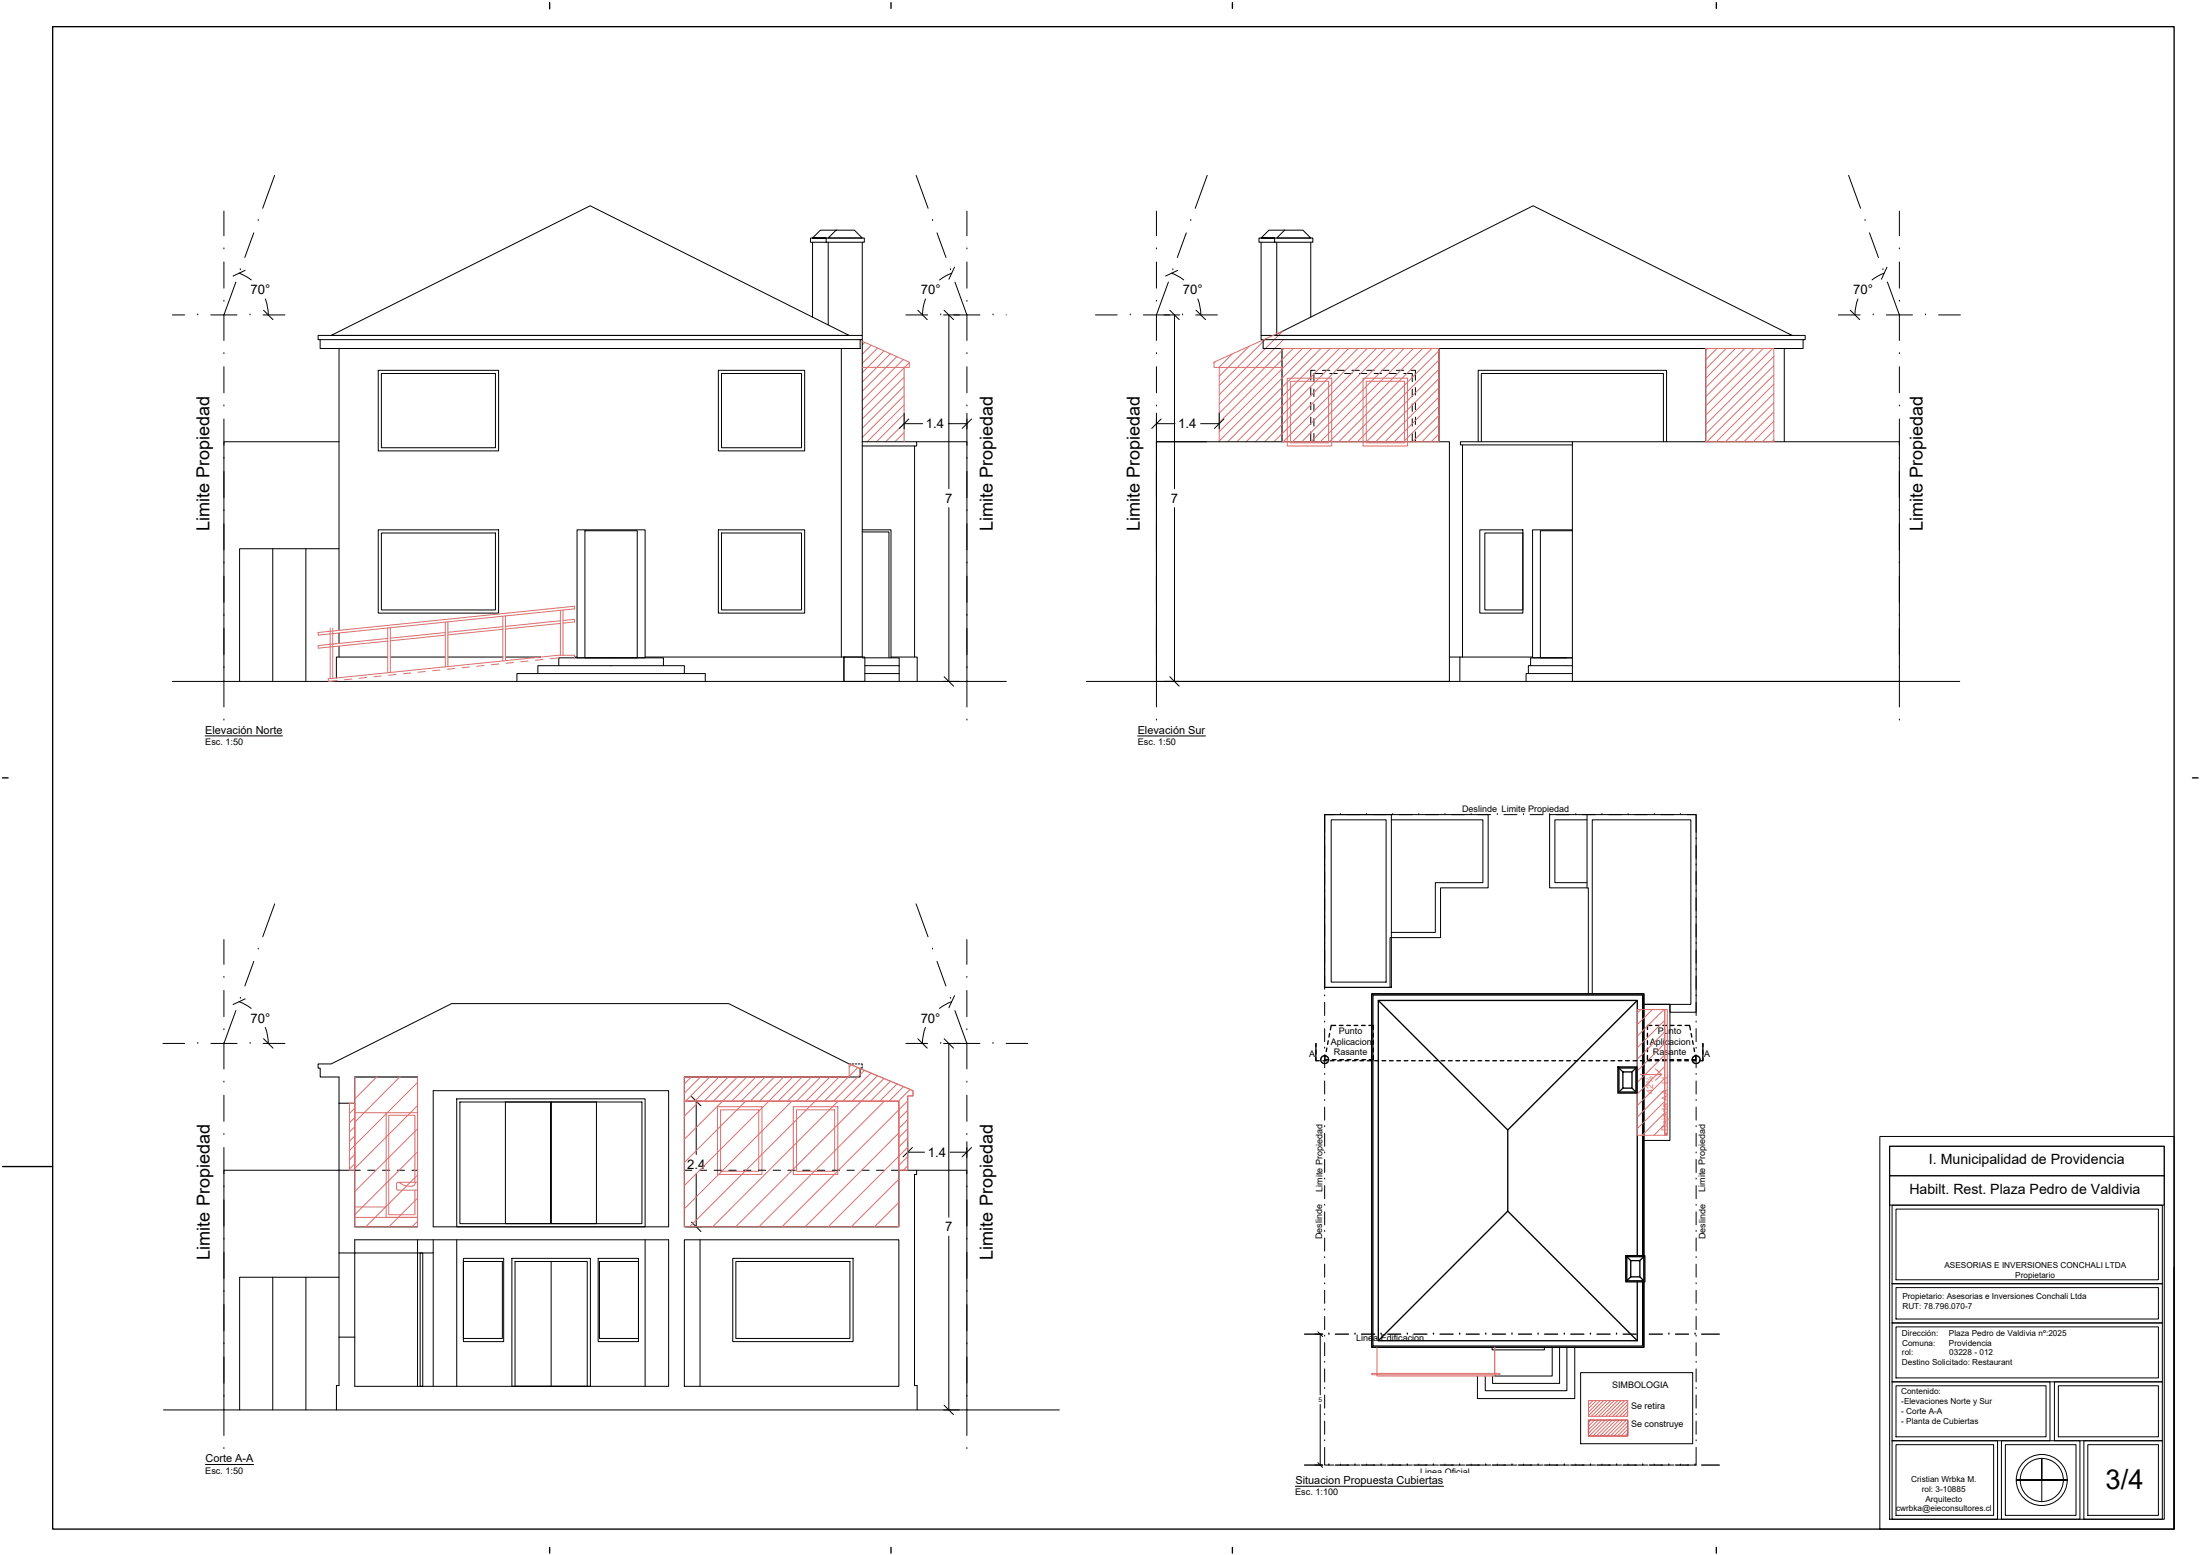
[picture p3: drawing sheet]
<svg xmlns="http://www.w3.org/2000/svg" width="841mm" height="594mm" viewBox="0 0 841 594" stroke-linecap="round" stroke-linejoin="round" font-family="sans-serif">
<!-- layer: Muros -->
<g fill="none" stroke="#000" stroke-width=".38">
<path d="M65.9 260.3h318.8M415.3 260.3h333.9M135.6 411.5h24M159.6 411.5v57.2h-24v-21.6h-6v31.6h6v-5h120v55.9h-120v-18.8h-6v18.5h-1v9.4M165.6 416.7h90v52h-90zM324.6 406.5l-46-23.1h-105.9l-46.1 23.1h-5v1.6h.8v3.4h7.2v10h6v-10h24M324.8 406.5h.4M325.8 406.5h.5M326.9 406.5h.6M328 406.5h.6M329.2 406.5h.4v.5M329.6 407.6v.5h-.8v3.4h-67.2v57.2h82v-21.6h6.8v1.6h-.8v80.6h1v9.4"/>
<path d="M159.6 473.7v5h6v-5M261.6 473.7h82v55.9h-82zM62.5 538.7h342.5"/>
</g>
<!-- layer: Ejes -->
<g fill="none" stroke="#000" stroke-width=".38">
<path d="M105 67l-4.6 12.6M350.2 67l4.6 12.6M461.5 67l-4.6 12.6M706.7 67l4.6 12.6M85.6 95.1h.1M85.6 80.7v9.4M97 89l-3.4 9.4M98.7 84.3h.1M356.5 84.3h.1M358.2 89l3.4 9.4M369.6 95.1h.1M369.6 80.7v9.4"/>
<path d="M442.1 95.1h.1M442.1 80.7v9.4M453.5 89l-3.4 9.4M455.2 84.3h.1M713 84.3h.1M714.7 89l3.4 9.4M726.1 95.1h.1M726.1 80.7v9.4M85.6 115.1h.1M85.6 100.1v10M90.2 107.8l-4.6 12.5M91.9 103.1h.1"/>
<path d="M363.3 103.1h.1M365.1 107.8l4.5 12.5M369.6 115.1h.1M369.6 100.1v10M442.1 115.1h.1M442.1 100.1v10M446.7 107.8l-4.6 12.5M448.4 103.1h.1M719.8 103.1h.1M721.5 107.8l4.6 12.5M726.1 115.1h.1M726.1 100.1v10"/>
<path d="M65.9 120.3h4.7M75.6 120.3h.1M80.6 120.3h10M85.6 135.1h.1M85.6 120.1v10M95.6 120.3h.1M100.6 120.3h8.3M346.3 120.3h8.3M359.6 120.3h.1M364.6 120.3h10M369.6 135.1h.1M369.6 120.1v10"/>
<path d="M379.6 120.3h.1M384.6 120.3h.1M418.8 120.3h8.3M432.1 120.3h.1M437.1 120.3h10M442.1 135.1h.1M442.1 120.1v10M452.1 120.3h.1M457.1 120.3h8.3M702.8 120.3h8.3M716.1 120.3h.1M721.1 120.3h10"/>
<path d="M726.1 135.1h.1M726.1 120.1v10M736.1 120.3h.1M741.1 120.3h8.3M85.6 155.1h.1M85.6 140.1v10M369.6 155.1h.1M369.6 140.1v10M442.1 155.1h.1M442.1 140.1v10M726.1 155.1h.1M726.1 140.1v10"/>
<path d="M85.6 175.1h.1M85.6 160.1v10M369.6 175.1h.1M369.6 160.1v10M442.1 175.1h.1M442.1 160.1v10M726.1 175.1h.1M726.1 160.1v10M85.6 195.1h.1M85.6 180.1v10M369.6 195.1h.1M369.6 180.1v10"/>
<path d="M442.1 195.1h.1M442.1 180.1v10M726.1 195.1h.1M726.1 180.1v10M85.6 215.1h.1M85.6 200.1v10M369.6 215.1h.1M369.6 200.1v10M442.1 215.1h.1M442.1 200.1v10M726.1 215.1h.1M726.1 200.1v10"/>
<path d="M85.6 235.1h.1M85.6 220.1v10M369.6 235.1h.1M369.6 220.1v10M442.1 235.1h.1M442.1 220.1v10M726.1 235.1h.1M726.1 220.1v10M85.6 255.1h.1M85.6 240.1v10M369.6 255.1h.1M369.6 240.1v10"/>
<path d="M442.1 255.1h.1M442.1 240.1v10M726.1 255.1h.1M726.1 240.1v10M85.6 275.1h.1M85.6 260.1v10M369.6 275.1h.1M369.6 260.1v10M442.1 275.1h.1M442.1 260.1v10M726.1 275.1h.1M726.1 260.1v10"/>
<path d="M509.9 311.2h-3.5v6.8M512.4 311.2h.1M514.9 311.2h5M522.4 311.2h.1M524.9 311.2h5M532.4 311.2h.1M534.9 311.2h5M542.4 311.2h.1M544.9 311.2h5M552.4 311.2h.1M554.9 311.2h5M562.4 311.2h.1"/>
<path d="M564.9 311.2h5M572.4 311.2h.1M574.9 311.2h5M582.4 311.2h.1M584.9 311.2h5M592.4 311.2h.1M594.9 311.2h5M602.4 311.2h.1M604.9 311.2h5M612.4 311.2h.1M614.9 311.2h5M622.4 311.2h.1"/>
<path d="M624.9 311.2h5M632.4 311.2h.1M634.9 311.2h5M642.4 311.2h.1M644.9 311.2h3.5v6.8M506.4 320.5h.1M506.4 330.5h.1M506.4 323v5M506.4 333v5M648.4 330.5h.1M648.4 320.5h.1M648.4 323v5"/>
<path d="M648.4 333v5M85.6 359v9.4M105 345.3l-4.6 12.6M350.2 345.3l4.6 12.6M369.6 359v9.4M506.4 340.5h.1M506.4 350.5h.1M506.4 343v5M506.4 353v5M648.4 350.5h.1M648.4 340.5h.1M648.4 343v5"/>
<path d="M648.4 353v5M85.6 373.4h.1M85.6 378.4v10M97 367.3l-3.4 9.4M98.7 362.6h.1M356.5 362.6h.1M358.2 367.3l3.4 9.4M369.6 373.4h.1M369.6 378.4v10M506.4 360.5h.1M506.4 370.5h.1M506.4 363v5"/>
<path d="M506.4 373v5M648.4 370.5h.1M648.4 360.5h.1M648.4 363v5M648.4 373v5M62.3 398.6h8.3M75.6 398.6h.1M80.6 398.6h10M85.6 393.4h.1M85.6 398.4v10M90.2 386.1l-4.6 12.5M91.9 381.4h.1"/>
<path d="M95.6 398.6h.1M100.6 398.6h8.3M346.3 398.6h8.3M359.6 398.6h.1M363.3 381.4h.1M364.6 398.6h10M365 386.1l4.6 12.5M369.6 393.4h.1M369.6 398.4v10M379.6 398.6h.1M384.6 398.6h8.3M506.4 380.5h.1"/>
<path d="M506.4 390.5h.1M506.4 383v5M506.4 393v5M648.4 390.5h.1M648.4 380.5h.1M648.4 383v5M648.4 393v5M85.6 413.4h.1M85.6 418.4v10M369.6 413.4h.1M369.6 418.4v10M506.4 400.5h.1"/>
<path d="M506.4 410.5h.1M506.4 403v5M506.4 413v5M648.4 410.5h.1M648.4 400.5h.1M648.4 403v5M648.4 413v5M85.6 433.4h.1M85.6 438.4v10M369.6 433.4h.1M369.6 438.4v10M506.4 420.5h.1"/>
<path d="M506.4 430.5h.1M506.4 423v5M506.4 433v5M648.4 430.5h.1M648.4 420.5h.1M648.4 423v5M648.4 433v5M85.6 453.4h.1M85.6 458.4v10M369.6 453.4h.1M369.6 458.4v10M506.4 440.5h.1"/>
<path d="M506.4 450.5h.1M506.4 443v5M506.4 453v5M648.4 450.5h.1M648.4 440.5h.1M648.4 443v5M648.4 453v5M85.6 473.4h.1M85.6 478.4v10M369.6 473.4h.1M369.6 478.4v10M506.4 460.5h.1"/>
<path d="M506.4 470.5h.1M506.4 463v5M506.4 473v5M648.4 470.5h.1M648.4 460.5h.1M648.4 463v5M648.4 473v5M85.6 493.4h.1M85.6 498.4v10M369.6 493.4h.1M369.6 498.4v10M506.4 480.5h.1"/>
<path d="M506.4 490.5h.1M506.4 483v5M506.4 493v5M648.4 490.5h.1M648.4 480.5h.1M648.4 483v5M648.4 493v5M85.6 513.4h.1M85.6 518.4v10M369.6 513.4h.1M369.6 518.4v10M506.4 500.5h.1"/>
<path d="M506.4 510.5h.1M506.4 503v5M506.4 513v5M648.4 510.5h.1M648.4 500.5h.1M648.4 503v5M648.4 513v5M85.6 533.4h.1M85.6 538.4v10M369.6 533.4h.1M369.6 538.4v10M506.4 520.5h.1"/>
<path d="M506.4 530.5h.1M506.4 523v5M506.4 533v5M648.4 530.5h.1M648.4 520.5h.1M648.4 523v5M648.4 533v5M85.6 553.4h.1M369.6 553.4h.1M506.4 540.5h.1M506.4 550.5h.1M506.4 553v6.7h3.5"/>
<path d="M506.4 543v5M512.4 559.7h.1M514.9 559.7h5M522.4 559.7h.1M524.9 559.7h5M532.4 559.7h.1M534.9 559.7h5M542.4 559.7h.1M544.9 559.7h5M552.4 559.7h.1M554.9 559.7h5M562.4 559.7h.1"/>
<path d="M564.9 559.7h5M572.4 559.7h.1M574.9 559.7h5M582.4 559.7h.1M584.9 559.7h5M592.4 559.7h.1M594.9 559.7h5M602.4 559.7h.1M604.9 559.7h5M612.4 559.7h.1M614.9 559.7h5M622.4 559.7h.1"/>
<path d="M624.9 559.7h5M632.4 559.7h.1M634.9 559.7h5M642.4 559.7h.1M648.4 550.5h.1M648.4 540.5h.1M648.4 543v5M648.4 553v6.7h-3.5"/>
</g>
<!-- layer: Muebles -->
<g fill="none" stroke="#000" stroke-width=".38">
<path d="M121.6 128.2h208v1.6h-.8v3.3h-206.4v-3.3h-.8zM126.6 128.2l99-49.6 99 49.6zM144.6 141.5h46v30.8h-46zM274.6 141.5h33v30.8h-33zM442.1 168.8h112v91.5h-112zM601.1 168.8h125v91.5h-125zM144.6 202.4h46v31.8h-46zM220.6 202.4h26v48.9h-26zM274.6 202.4h33v31.8h-33zM565.7 202.4h16.5v31.8h-16.5zM601.1 202.4h-15.2v48.9h15.2M129.6 240.8v-107.7h192v117.9"/>
<path d="M129.6 241.8v4M129.6 246.8v4.2M148.2 251h-19.6v8M149.2 251h21M171.2 251h21M193.2 251h13.5M205.6 257.3v-3h56v3M213.6 254.3v-3h40v3M219.6 251h1M246.6 251h76v9.3M598.9 251.3h-13.8v3M601.1 257.3h-17.7v3"/>
<path d="M601.1 254.3h-16.8v3M197.6 260.3v-3h72v3M174.6 419.8h72v48.9h-72zM177.1 480.7h15.5v31.9h-15.5zM195.7 480.7h30v48.9h-30zM228.7 480.7h15.4v31.9h-15.4zM280.1 480.7h46v31.9h-46z"/>
</g>
<!-- layer: Muros Proy -->
<g fill="none" stroke="#000" stroke-width=".38">
<path d="M315.8 90.9h14.6v1.6h-14.6zM316.6 92.5v31.6M319.6 87.9h7l3 3h-13zM329.6 92.5v35.7M487.3 90.9h14.6v1.6h-14.6zM488.1 92.5v35.2M491.1 87.9h7l3 3h-13zM501.1 92.5v28.6M122.4 129.8h206.4M329.6 129.8v121.2h-7M482.1 128.2h208v1.6h-.8v3.3h-206.4v-3.3h-.8zM487.1 128.2l99-49.6 99 49.6z"/>
<path d="M490.1 133.1v35.7v-35.7h192v35.7M550.1 133.1v35.7M652.1 133.1v35.7M145.8 142.7h43.6v28.4h-43.6zM275.8 142.7h30.6v28.4h-30.6zM501.1 148.1v2.8M501.1 153.7v2.8M501.1 159.4v2.8M502.3 148.7v2.8M502.3 154.3v2.8M502.3 160v2.8M502.8 141.5h-1.7v3.8"/>
<path d="M505.6 142.7h-3.3v3.1M505.6 141.5h2.8M508.4 142.7h2.8M511.2 141.5h2.8M514 142.7h2.8M516.8 141.5h2.9M519.7 142.7h2.8M522.5 141.5h2.8M525.3 142.7h2.9M528.2 141.5h2.8M531 142.7h2.8M533.8 141.5h2.8"/>
<path d="M536.6 142.7h3.3v3.1M539.4 141.5h1.7v3.8M539.9 148.7v2.8M539.9 154.3v2.8M539.9 160v2.8M541.1 148.1v2.8M541.1 153.7v2.8M541.1 159.4v2.8M501.1 165v3.8M502.3 165.6v3.2M539.9 165.6v3.2M541.1 165v3.8"/>
<path d="M565.1 168.8v-27.3h72v27.3M601.1 168.8h-42.8v1.2h.8v81h-1v9.3M145.8 203.6h43.6v29.4h-43.6zM223.6 202.8h20v48.5h-20zM275.8 203.6h30.6v29.4h-30.6zM567.6 203.6h14.6v29.4h-14.6zM601.1 202.8h-12.2v48.5h12.2M322.6 251h8v9.3h-8zM506.4 311.2h62.5v28h-18.2v19h-19.3v19h-25zM506.4 311.2h25.5v66h-25.5zM508.9 313.2h21v62h-21zM531.9 313.2h35v24h-18.2v19h-16.8"/>
<path d="M606.7 313.2h-12.3v24h12.3M606.7 311.2v28M607.2 379.7v-40.5h-14.8v-28h56v75.5h-10v-3h-10M608.7 379.7v-66.5h37.7v70.5h-18M628.4 383.7h10v52h-10M129.6 421.5v25.6h-44v91.6M135.6 421.5v25.6h2.1M175.8 421h34.8v46.5h-34.8zM193.2 421h17.4v46.5h-17.4zM210.6 421h34.8v46.5h-34.8zM210.6 421h17.4v46.5h-17.4zM140.5 447.1h2.9"/>
<path d="M146.2 447.1h2.8M151.8 447.1h2.9M157.5 447.1h2.1M261.6 447.1h2.9M267.3 447.1h2.9M273 447.1h2.8M278.6 447.1h2.9M284.3 447.1h2.8M289.9 447.1h2.8M295.6 447.1h2.8M301.2 447.1h2.8M306.9 447.1h2.8"/>
<path d="M312.5 447.1h2.8M318.1 447.1h2.9M323.8 447.1h2.8M329.4 447.1h2.9M335.1 447.1h2.8M340.7 447.1h2.9M129.6 478.7v32.1M165.6 478.7v50.9M174.6 473.7v55.9M246.6 473.7v55.9M267.6 473.7v55.9M627.9 479.7v-99.5h-103v134h103v-24.5"/>
<path d="M129.6 488h-38v50.7M177.1 482h14.9v29.4h-14.9zM196.9 482h27.6v47.6h-27.6zM210.7 482v47.6M229.2 482h14.9v29.4h-14.9zM281.3 482h43.6v29.4h-43.6zM135.6 510.8v-32.1h24v50.9M570.4 514.7v1h20v-1M593.4 514.7v11h-22v-.5M596.2 514.7v13.8h-25.6v-2.8M599 514.7v16.6h-31.2v-5.6M602 514.7v19.6h-37.2v-8.6"/>
</g>
<!-- layer: Superficies -->
<g fill="none" stroke="#dd6e6e" stroke-width=".38">
<path d="M330.6 130.8l-1 1M333 131.9l-3.4 3.4M335.5 133l-5.9 5.8M337.9 134.1l-8.3 8.3M340.4 135.2l-10.8 10.7M342.8 136.2l-13.2 13.3M345.3 137.3l-15.7 15.7M347.6 138.5l-1.8 1.9M464.6 138.1l-.5 .6M471.1 135.2l-5.2 5.2M477.5 132.3l-11.4 11.4M484 129.4l-17.9 17.9"/>
<path d="M490.1 133.1h60v35.7h-60zM490.2 137.3l-24.1 24.1M490.3 133.7l-24.2 24.2M490.4 126.5l-24.3 24.3M490.4 130l-24.3 24.4M490.8 133.1l-.7 .8M494.3 133.1l-4.2 4.3M497.9 133.1l-31.8 31.9M501.4 133.1l-35.3 35.4M505 133.1l-35.7 35.7M508.5 133.1l-35.6 35.7M512 133.1l-35.6 35.7"/>
<path d="M515.6 133.1l-35.7 35.7M519.1 133.1l-35.6 35.7M522.6 133.1l-35.6 35.7M526.2 133.1l-35.7 35.7M529.7 133.1l-35.6 35.7M533.2 133.1l-35.6 35.7M536.8 133.1l-35.6 35.7M540.3 133.1l-35.6 35.7M543.8 133.1l-35.6 35.7M547.4 133.1l-35.6 35.7M550.1 134l-34.8 34.8M550.1 137.5l-31.3 31.3"/>
<path d="M652.1 133.1h26v35.7h-26zM652.8 133.1l-.7 .8M656.4 133.1l-4.3 4.3M659.9 133.1l-7.8 7.9M663.4 133.1l-11.3 11.4M667 133.1l-14.9 14.9M670.5 133.1l-18.4 18.5M674 133.1l-21.9 22M677.6 133.1l-25.5 25.5M678.1 136.2l-26 26M678.1 139.7l-26 26M345.6 140.5l-16 16"/>
<path d="M345.6 144.1l-16 16M345.6 147.6l-16 16M345.6 151.1l-16 16M345.6 154.7l-14.1 14.1M345.6 158.2l-10.6 10.6M550.1 141.1l-27.7 27.7M550.1 144.6l-24.2 24.2M550.1 148.1l-20.7 20.7M550.1 151.7l-17.1 17.1M550.1 155.2l-13.6 13.6M550.1 158.7l-10.1 10.1M678.1 143.2l-25.6 25.6"/>
<path d="M678.1 146.8l-22 22M678.1 150.3l-18.5 18.5M678.1 153.8l-14.9 15M678.1 157.4l-11.4 11.4M345.6 161.7l-7 7.1M345.6 165.3l-3.5 3.5M550.1 162.3l-6.5 6.5M550.1 165.8l-3 3M678.1 160.9l-7.9 7.9M678.1 164.5l-4.3 4.3M678.1 168l-.8 .8M625.9 385.7h10.5v48h-10.5z"/>
<path d="M627.2 385.7l-1.3 1.3M631.7 385.7l-5.8 5.8M636.1 385.7l-10.2 10.2M636.4 385.7h1v48h-1zM636.4 389.8l-10.5 10.5M636.4 394.2l-10.5 10.5M636.4 398.6l-10.5 10.5M135.6 411.5h24v57.2h-24zM144 411.5l-8.4 8.4M152.8 411.5l-17.2 17.2M159.6 413.5l-26 26.1M264.2 411.5l-2.6 2.6"/>
<path d="M267.8 411.5l-6.2 6.1M271.3 411.5l-9.2 9.2M274.8 411.5l-9.2 9.2M278.4 411.5l-9.3 9.2M281.9 411.5l-9.2 9.2M285.4 411.5l-23.8 23.8M289 411.5l-9.3 9.2M292.5 411.5l-9.2 9.2M296 411.5l-9.2 9.2M299.6 411.5l-9.2 9.2M303.1 411.5l-41.5 41.5M306.6 411.5l-9.2 9.2"/>
<path d="M310.2 411.5l-9.2 9.2M313.7 411.5l-9.2 9.2M317.2 411.5l-9.2 9.2M320.8 411.5l-57.2 57.2M324.3 411.5l-9.2 9.2M325.4 406.8l-.8 .9M327.9 407.9l-3.3 3.3M330.4 408.9l-11.8 11.8M332.9 409.9l-10.7 10.8M335.4 411l-9.7 9.7M337.9 412l-56.7 56.7M340.4 413.1l-7.6 7.6"/>
<path d="M342.9 414.1l-6.6 6.6M345.4 415.1l-5.5 5.6M347.9 416.2l-4.5 4.5M349 418.6l-.1 .1M632.8 408.3l2.5 2.2h-8h8l-2.5 2.2M636.4 403.1l-10.5 10.5M636.4 407.5l-10.5 10.5M636.4 411.9l-10.5 10.5M636.4 416.3l-10.5 10.5M133.6 421.5h2v25.6h-2zM134 421.5l-.4 .4M135.6 423.4l-2 2"/>
<path d="M135.6 426.9l-2 2M135.6 430.5l-2 2M135.6 434l-2 2M135.6 425.1h12M147.6 425.1h12v40h-12zM159.6 422.4l-24 24M159.6 431.2l-24 24M267.4 420.7l-5.8 5.8M285.1 420.7l-23.5 23.4M302.7 420.7l-41.1 41.1M320.4 420.7l-48 48M338.1 420.7l-48 48"/>
<path d="M343.6 432.8l-35.8 35.9M347 420.6l-48.1 48.1M347 424.1l-3.4 3.4M347 427.7l-3.4 3.4M347 431.2l-3.4 3.4M347 434.7l-3.4 3.5M347 438.3l-30.4 30.4M636.4 420.7l-10.5 10.5M636.4 425.2l-8.6 8.5M636.4 429.6l-4.1 4.1M135.6 441.1l-2 2M135.6 444.6l-2 2"/>
<path d="M151.6 452.3v1.8l.4 .5 7.6 .1M152.6 451.7a5.7 5.7 0 0 0 5.7 1.1l.4-1.1M158.6 451.7v-25.6h-10v38h10v-9.4M159.6 451.7h-7.4l-.6 .6M159.6 440.1l-24 24M159.6 448.9l-19.8 19.8M159.6 457.7l-10.9 11M343.6 450.5l-18.2 18.2M343.6 459.4l-9.3 9.3M347 441.8l-3.4 3.4M347 445.4l-1.7 1.7M135.6 465.1h24"/>
<path d="M135.6 461.1h12M159.6 466.6l-2.1 2.1M343.6 468.2l-.5 .5"/>
<circle cx="636.9" cy="433.3" r=".39"/>
</g>
<!-- layer: Proyecciones -->
<g fill="none" stroke="#000" stroke-width=".38">
<path d="M310.6 92.5v28.6M319.6 87.9h-6l-3 3h5.2h-6v1.6h6M482.1 92.5v35.7M491.1 87.9h-6l-3 3h5.2h-6v1.6h6M482.9 129.8h206.4M129.6 168.8h-44v91.5M329.6 168.8h20.8v1.6h-.8v80.6M329.6 170.4h20M350.4 168.8h19.2v91.5M461.3 168.8h-19.2v91.5M559.1 170h42M566.3 168.8v-26.1h69.6v26.1"/>
<path d="M104.3 209.6v50.7M116.9 209.6v50.7M129.6 209.6h-38v50.7M329.6 202.4h11v48.9M329.6 203.2h10.2v48.1M329.6 251.3h14.1v3M330.6 257.3h13.1v3M330.6 254.3h13.1v3M340.6 251h10v9.3M554.1 251h4M559.1 251h26.8M350.4 447.1h19.2v91.6"/>
<path d="M104.3 488v50.7M116.9 488v50.7"/>
</g>
<!-- layer: Muros Proy -->
<g fill="none" stroke="#dd6e6e" stroke-width=".38">
<path d="M329.6 130.4l18 8v2h-18M490.6 126.4l-26.5 12v2h26M345.6 140.4v28.4M466.1 140.4v28.4M493.3 145.7h14.6v23.5h-14.6zM522.3 145.7h14.6v23.5h-14.6zM148.2 239.9v17.1M149.2 239.8v17.1M170.2 237.7v17M171.2 237.6v17.1M192.2 235.4v17.1M192.2 239.4l-21 2.2"/>
<path d="M193.2 235.3v17.1M214.2 237.2l-21 2.1M214.2 238.2l-21 2.1M214.2 233.2v17.1M215.2 237.1l4.4-.5 .1 1-4.5 .5M215.2 233.1v17.2M121.6 241.6l98-10 .1 1-98 10zM126.2 240v19.3M127.2 240v19.2M128.9 260l-3.3 .3M134.5 259.4l-2.8 .3M140.1 258.8l-2.8 .3"/>
<path d="M145.7 258.3l-2.8 .3M148.2 243.9l-26.6 2.7 .1 1 26.5-2.7M151.3 257.7l-2.8 .3M157 257.1l-2.8 .3M162.6 256.5l-2.8 .3M168.2 256l-2.8 .3M170.2 241.7l-21 2.1M170.2 242.7l-21 2.1M173.8 255.4l-2.8 .3M179.4 254.8l-2.8 .3M185 254.2l-2.8 .3M190.7 253.7l-2.8 .3"/>
<path d="M192.2 240.4l-21 2.2M196.3 253.1l-2.8 .3M201.9 252.5l-2.8 .3M207.5 252l-2.8 .2M213.6 251.3l-3.3 .4M219.6 251.3v-1h-6.1l-88 9v1M261.6 411.5h63v-5l22.7 9.5 1.7 .7v2h-2v28.4h-3.4v-26.4h-82zM324.6 406.5l24.4 10.2v2h-2v28.4M261.6 420.7h82v48h-82zM261.6 420.7h82M275.5 424h14.6v23.5h-14.6zM304.5 424h14.6v23.5h-14.6z"/>
<path d="M343.6 420.7v26.4M526.4 514.7v10M571.4 514.7v10M524.4 524.7h49v.5h-49zM526.4 525.2v.5h45v-.5"/>
</g>
<!-- layer: Cotas -->
<g fill="none" stroke="#000" stroke-width=".38">
<path d="M91.4 104.4l2.1 .9 2.5 1.6M101.4 114.2l.9 3 .3 3.1M353.8 114.2l-1 3.6-.1 2.5M363.8 104.4l-2.4 1.1-2.2 1.5M447.9 104.4l2.1 .9 2.5 1.6M457.9 114.2l.9 3 .2 3.1M710.3 114.2l-.9 3-.3 3.1M720.3 104.4l-2.1 .9-2.6 1.6M360.7 120.3h6M362.7 120.3v66.4M445 120.3h6M449 120.3v66.4"/>
<path d="M345.6 157.9v6M369.6 157.9v6M442.1 157.9v6M466.1 157.9v6M345.6 161.9h7.1M362.5 161.9h7.1M442.1 161.9h7.1M459 161.9h7.1M362.7 193.9v66.4M449 193.9v66.4M360.7 260.3h6M445 260.3h6"/>
<path d="M91.4 382.7l2.1 .9 2.5 1.7M101.4 392.5l.9 3 .3 3.1M353.8 392.5l-.9 3-.3 3.1M360.7 398.6h6M362.7 398.6v66.4M363.8 382.7l-2.1 .9-2.5 1.7M262.9 420.7h5.3M266.1 420.7v20.4M347 436.2v6M369.6 436.2v6M266.1 448.3v20.4M347 440.2h6.4"/>
<path d="M363.2 440.2h6.4M262.9 468.7h5.3M362.7 472.2v66.5M502.7 509.7h3M504.7 509.7v23.2M360.7 538.7h6M504.7 536.5v23.2M604.2 524.4h42.9v27.2h-42.9zM502.7 559.7h3"/>
</g>
<!-- layer: 0 -->
<g fill="none" stroke="#000" stroke-width=".38">
<path d="M93.7 103.3l-4.6 2.2M100.8 118.5l3.6 3.6M350.9 118.5l3.6 3.6M360.9 118.5l3.6 3.6M364.9 102.1l-2.1 4.6M447.2 118.5l3.6 3.6M450.2 103.3l-4.6 2.2M457.2 118.5l3.6 3.6M707.3 118.5l3.6 3.6M721.4 102.1l-2.2 4.6M347.4 160.1l-3.6 3.6M371.4 160.1l-3.6 3.6"/>
<path d="M443.9 160.1l-3.6 3.6M467.9 160.1l-3.6 3.6M360.9 258.5l3.6 3.6M447.2 258.5l3.6 3.6M93.7 381.6l-4.6 2.2M100.8 396.8l3.6 3.6M350.9 396.8l3.6 3.6M360.9 396.8l3.6 3.6M364.9 380.4l-2.2 4.6M264.4 418.9l3.5 3.6M348.8 438.4l-3.6 3.6M371.4 438.4l-3.6 3.6"/>
<path d="M264.4 466.9l3.5 3.6M503.8 508.8l1.8 1.8M360.9 536.9l3.6 3.6M503.8 558.8l1.8 1.8"/>
</g>
<!-- layer: Muebles -->
<path d="M492.1 144.5h17v25.9h-17zM521.1 144.5h17v25.9h-17zM274.3 422.8h17v25.9h-17zM303.3 422.8h17v25.9h-17z" fill="none" stroke="#dd6e6e" stroke-width=".38"/>
<!-- layer: Ptas Ventanas -->
<path d="M160.6 478.7h1v50.9h-1z" fill="none" stroke="#000" stroke-width=".38"/>
<!-- layer: Formato -->
<g fill="none" stroke="#000" stroke-width=".51">
<path d="M20.1 10.2h811v574h-811zM210.1 1v2.4M340.6 1v2.2M471.1 1v2.2M656.1 1v2.2M.9 297.2h2.2M838.1 297.2h2.2M503 398.7v6.5M507.8 397.6l-.3 1.4M508.3 394.8l-.3 1.4M510.6 391.8h-1.7l-.3 1.7M512 391.8h1.4"/>
<path d="M514.8 391.8h1.4M517.7 391.8h1.4M520.5 391.8h1.4M523.3 391.8h1.7v1.5M525 394.8v1.4M525 397.6v1.4M526.9 382.2l49.5 49.5 49.5-49.5M629.8 394.8v1.4M629.8 397.6v1.4M631.5 391.8h-1.7v1.5M632.9 391.8h1.4M635.7 391.8h1.4"/>
<path d="M638.6 391.8h1.4M641.4 391.8h1.4M644.2 391.8h1.7l.3 1.7M646.5 394.8l.2 1.4M647 397.6l.3 1.4M651 398.7v6.5M503 404.1v1.1h1.3M504.9 404.7v.1M504.9 405v.1M505 404.4l-.1 .2M505 405.3v.1M505.1 404.1l-.1 .2"/>
<path d="M505.1 405.5v.1M505.2 403.9l-.1 .1M505.2 405.8l.1 .1M505.4 403.7l-.1 .1M505.4 406h.1M505.7 403.5l-.2 .1M505.7 406.1l.1 .1M505.8 405.2h1.4M505.9 403.4l-.1 .1M505.9 406.3h.2M506.2 403.4h-.2M506.2 406.3h.1"/>
<path d="M506.3 403.3h.2M506.6 403.4h.2M506.6 406.3h-.1M506.7 403.1l-.3 1.7h1.5M506.9 403.4l.1 .1M506.9 406.2l-.1 .1M507.1 403.5l.2 .1M507.2 406.1l-.2 .1M507.2 400.4l-.2 1.4M507.4 403.7l.1 .1M507.4 406h-.1M507.6 403.9l.1 .1"/>
<path d="M507.6 405.8l-.1 .1M507.7 404.1l.1 .2M507.7 405.5v.1M507.8 404.4l.1 .1M507.8 405.2v.2M507.9 404.7v.1M507.9 405v.1M508.6 405.2h1.4M509.4 404.8h1.4M511.4 405.2h1.4M512.2 404.8h1.4M514.2 405.2h1.4"/>
<path d="M515 404.8h1.4M517 405.2h1.5M517.8 404.8h1.4M519.9 405.2h1.4M520.6 404.8h1.5M522.7 405.2h1.4M525 400.4v1.4M525 403.2v1.6h-1.5M525.5 405.2h1.4M528.3 405.2h1.4M531.2 405.2h1.4M534 405.2h1.4"/>
<path d="M536.8 405.2h1.4M539.6 405.2h1.4M542.4 405.2h1.5M545.3 405.2h1.4M548.1 405.2h1.4M550.9 405.2h1.4M553.7 405.2h1.4M556.6 405.2h1.4M559.4 405.2h1.4M562.2 405.2h1.4M565 405.2h1.4M567.8 405.2h1.5"/>
<path d="M570.7 405.2h1.4M573.5 405.2h1.4M576.3 405.2h1.4M579.1 405.2h1.4M582 405.2h1.4M584.8 405.2h1.4M587.6 405.2h1.4M590.4 405.2h1.4M593.2 405.2h1.5M596.1 405.2h1.4M598.9 405.2h1.4M601.7 405.2h1.4"/>
<path d="M604.5 405.2h1.4M607.4 405.2h1.4M610.2 405.2h1.4M613 405.2h1.4M615.8 405.2h1.4M618.5 407.6h7.3v10h-7.3zM618.6 405.2h1.5M618.9 408h6.5v9.2h-6.5zM618.9 408l1.5 1.5M620.4 409.5h3.5v6.2h-3.5zM620.4 415.7l-1.5 1.5M621.5 405.2h1.4"/>
<path d="M623.9 415.7l1.5 1.5M624.3 405.2h1.4M625.4 408l-1.5 1.5M627.1 405.2h1.4M629.8 403.2v1.6h1.5M629.8 400.4v1.4M629.9 405.2h1.4M632.7 404.8h1.5M632.8 405.2h1.4M635.6 404.8h1.4M635.6 405.2h1.4M638.4 404.8h1.4"/>
<path d="M638.4 405.2h1.4M641.2 404.8h1.4M641.2 405.2h1.4M644 404.8h1.4M644 405.2h1.5M646.9 404.7v.1M646.9 405v.1M647 404.4l-.1 .2M647.1 404.1l-.1 .2M647.1 405.5v.1M647.2 403.9l-.1 .1M647.2 405.8l.1 .1"/>
<path d="M647.4 403.7l-.1 .1M647.4 406h.1M647.6 400.4l.2 1.4M647.6 403.5l-.1 .1M647.7 406.1l.1 .1M647.9 403.4l-.1 .1M647.9 406.3h.2M648.1 403.1l.3 1.7h-1.5M648.2 406.3h.1M648.2 403.4h-.2M648.3 405.2l-1.3 .2M648.3 403.3h.2"/>
<path d="M648.6 403.4h.1M648.6 406.3h-.1M648.9 403.4l.1 .1M648.9 406.2l-.1 .1M649.1 403.5l.2 .1M649.2 406.1l-.2 .1M649.4 403.7l.1 .1M649.4 406h-.1M649.6 403.9v.1M649.6 405.8l-.1 .1M649.7 404.1l.1 .2M649.7 405.5v.1"/>
<path d="M649.8 404.4l.1 .1M649.8 405.2v.2M649.9 404.7v.1M649.9 405v.1M651 404.1v1.1h-1.3M576.4 431.7v31M.9 445.7h19.2M621.5 479.7h7.3v10h-7.3zM625.9 479.7v-97.5h-99v130h99v-22.5M628.4 479.7v-100h-104v135h104v-25M621.9 480.1h6.5v9.2h-6.5zM621.9 480.1l1.5 1.5"/>
<path d="M623.4 481.6h3.5v6.2h-3.5zM623.4 487.8l-1.5 1.5M626.9 487.8l1.5 1.5M628.4 480.1l-1.5 1.5M831.1 484.2v100M498.7 509.7h6.8M510.5 509.7h5M520.5 509.7h5M526.9 512.2l49.5-49.5 49.5 49.5M530.5 509.7h5M540.5 509.7h5M550.5 509.7h5"/>
<path d="M560.5 509.7h5M570.5 509.7h5M580.5 509.7h5M590.5 509.7h5M600.5 509.7h5M610.5 509.7h5M620.5 509.7h5M630.5 509.7h5M640.5 509.7h5M650.5 509.7h6.8M498.7 559.7h6.8M510.5 559.7h5"/>
<path d="M520.5 559.7h5M530.5 559.7h5M540.5 559.7h5M550.5 559.7h5M560.5 559.7h5M570.5 559.7h5M580.5 559.7h5M590.5 559.7h5M600.5 559.7h5M610.5 559.7h5M620.5 559.7h5M630.5 559.7h5"/>
<path d="M640.5 559.7h5M650.5 559.7h6.8M210.1 591.2v2.2M340.6 591.2v2.2M471.1 591.2v2.2M656.1 591.2v2.2"/>
</g>
<g fill="#000">
<circle cx="508" cy="509.7" r=".25"/>
<circle cx="518" cy="509.7" r=".25"/>
<circle cx="528" cy="509.7" r=".25"/>
<circle cx="538" cy="509.7" r=".25"/>
<circle cx="548" cy="509.7" r=".25"/>
<circle cx="558" cy="509.7" r=".25"/>
<circle cx="568" cy="509.7" r=".25"/>
<circle cx="578" cy="509.7" r=".25"/>
<circle cx="588" cy="509.7" r=".25"/>
<circle cx="598" cy="509.7" r=".25"/>
<circle cx="608" cy="509.7" r=".25"/>
<circle cx="618" cy="509.7" r=".25"/>
<circle cx="628" cy="509.7" r=".25"/>
<circle cx="638" cy="509.7" r=".25"/>
<circle cx="648" cy="509.7" r=".25"/>
<circle cx="508" cy="559.7" r=".25"/>
<circle cx="518" cy="559.7" r=".25"/>
<circle cx="528" cy="559.7" r=".25"/>
<circle cx="538" cy="559.7" r=".25"/>
<circle cx="548" cy="559.7" r=".25"/>
<circle cx="558" cy="559.7" r=".25"/>
<circle cx="568" cy="559.7" r=".25"/>
<circle cx="578" cy="559.7" r=".25"/>
<circle cx="588" cy="559.7" r=".25"/>
<circle cx="598" cy="559.7" r=".25"/>
<circle cx="608" cy="559.7" r=".25"/>
<circle cx="618" cy="559.7" r=".25"/>
<circle cx="628" cy="559.7" r=".25"/>
<circle cx="638" cy="559.7" r=".25"/>
<circle cx="648" cy="559.7" r=".25"/>
</g>
<!-- layer: Cotas -->
<g fill="none" stroke="#dd6e6e" stroke-width=".38">
<path d="M608.2 542.6l-.9 .9M609.6 542.6l-2.3 2.3M610.9 542.6l-3.6 3.6M612.2 542.6l-4.9 5M613.6 542.6l-6 6M614.9 542.6l-6 6M616.3 542.6l-6 6M617.6 542.6l-6 6M619 542.6l-6 6M620.3 542.6l-6 6M621.7 542.6l-6 6M622.3 543.3l-5.3 5.3"/>
<path d="M622.3 544.7l-3.9 3.9M622.3 546l-2.6 2.6M622.3 547.4l-1.2 1.2"/>
</g>
<path d="M607.3 542.6h15v6h-15z" fill="none" stroke="#f00" stroke-width=".51"/>
<g fill="none" stroke="#ffbf00" stroke-width=".38">
<path d="M607.3 535.1h15v6h-15zM607.6 535.1l-.3 .3M609 535.1l-1.7 1.7M610.3 535.1l-3 3M611.7 535.1l-4.4 4.4M613 535.1l-5.7 5.7M614.4 535.1l-6 6M615.7 535.1l-6 6M617.1 535.1l-6 6M618.4 535.1l-6 6M619.7 535.1l-6 6M621.1 535.1l-6 6"/>
<path d="M622.3 535.3l-5.9 5.8M622.3 536.6l-4.5 4.5M622.3 538l-3.2 3.1M622.3 539.3l-1.8 1.8M622.3 540.6l-.5 .5"/>
</g>
<g fill="none" stroke="#000" stroke-width=".38">
<path d="M78.4 281.1h29.6M434.9 281.2h25.9M718.6 434.2h112.5v150h-112.5zM722.4 437.9h105v142.5h-105zM722.4 437.9h105v11.3h-105zM722.4 449.2h105v11.2h-105zM723.3 460.4h103.3v30h-103.3zM724.8 461.9h100.3v27h-100.3zM723.3 490.4h103.3v15h-103.3zM724.8 491.9h100.3v12h-100.3zM723.3 505.4h103.3v22.5h-103.3zM724.8 506.9h100.3v19.5h-100.3z"/>
<path d="M723.3 527.9h60.4v22.5h-60.4zM724.8 529.4h57.4v19.5h-57.4zM785.4 527.9h41.2v22.5h-41.2zM786.9 529.4h38.2v19.5h-38.2zM78.5 559.5h18.4M723.3 550.4h40.3v30h-40.3zM724.8 551.9h37.3v27h-37.3zM765.1 550.4h30v30h-30zM766.6 551.9h27v27h-27zM796.6 550.4h30v30h-30zM798.1 551.9h27v27h-27zM495.2 567.8h56.6"/>
<path d="M790.3 565.4h-19.5h19.5h-9.8v-8.2v16.5"/>
<circle cx="780.5" cy="565.4" r="9.7"/>
<circle cx="780.5" cy="565.4" r="8.2"/>
</g>
<text font-size="10.5" x="804.9" y="568.8">3/4</text>
<g font-size="6.9">
<text x="80.1" y="202.9" transform="rotate(-90 80.1 202.9)">Limite Propiedad</text>
<text x="379.5" y="202.9" transform="rotate(-90 379.5 202.9)">Limite Propiedad</text>
<text x="435.7" y="202.9" transform="rotate(-90 435.7 202.9)">Limite Propiedad</text>
<text x="735.1" y="202.9" transform="rotate(-90 735.1 202.9)">Limite Propiedad</text>
<text x="80.2" y="481.2" transform="rotate(-90 80.2 481.2)">Limite Propiedad</text>
<text x="379.5" y="481.2" transform="rotate(-90 379.5 481.2)">Limite Propiedad</text>
</g>
<g font-size="5.4">
<text x="737.4" y="444.8">I. Municipalidad de Providencia</text>
<text x="729.9" y="456">Habilt. Rest. Plaza Pedro de Valdivia</text>
</g>
<g font-size="5">
<text x="95.7" y="112.4">70°</text>
<text x="352" y="112.4">70°</text>
<text x="452.2" y="112.4">70°</text>
<text x="708.4" y="112.4">70°</text>
<text x="354" y="163.7">1.4</text>
<text x="450.4" y="163.7">1.4</text>
<text x="361.3" y="192.1">7</text>
<text x="447.6" y="192.1">7</text>
<text x="95.7" y="390.7">70°</text>
<text x="352" y="390.7">70°</text>
<text x="354.7" y="442">1.4</text>
<text x="262.7" y="446.5">2.4</text>
<text x="361.3" y="470.4">7</text>
</g>
<g font-size="4.2">
<text x="78.4" y="280.3">Elevación Norte</text>
<text x="434.9" y="280.3">Elevación Sur</text>
<text x="78.5" y="558.6">Corte A-A</text>
<text x="495.2" y="566.9">Situacion Propuesta Cubiertas</text>
</g>
<g font-size="3.5">
<text x="78.5" y="284.6">Esc. 1:50</text>
<text x="435" y="284.6">Esc. 1:50</text>
<text x="78.5" y="563">Esc. 1:50</text>
<text x="495.1" y="571.3">Esc. 1:100</text>
</g>
<g font-size="3.4">
<text x="558.9" y="310.3">Deslinde Limite Propiedad</text>
<text x="511.9" y="395">Punto</text>
<text x="633.8" y="395">Punto</text>
<text x="508.7" y="399.1">Aplicacion</text>
<text x="630.6" y="399.1">Aplicacion</text>
<text x="500.5" y="403.7">A</text>
<text x="509.9" y="403.2">Rasante</text>
<text x="631.9" y="403.2">Rasante</text>
<text x="651.4" y="403.7">A</text>
<text x="505.6" y="455.4" transform="rotate(-90 505.6 455.4)">Limite Propiedad</text>
<text x="651.9" y="455.4" transform="rotate(-90 651.9 455.4)">Limite Propiedad</text>
<text x="505.4" y="473.4" transform="rotate(-90 505.4 473.4)">Deslinde</text>
<text x="652" y="473.4" transform="rotate(-90 652 473.4)">Deslinde</text>
<text x="518.4" y="512.3">Linea Edificacion</text>
<text x="616.2" y="530.1">SIMBOLOGIA</text>
<text x="623.5" y="538.4">Se retira</text>
<text x="623.5" y="545.2">Se construye</text>
<text x="542.9" y="563.5">Linea Oficial</text>
</g>
<g font-size="3.4" fill="#dd6e6e">
<text x="631.9" y="417.9" transform="rotate(-90 631.9 417.9)">42%</text>
<text x="637.7" y="432.2" transform="rotate(-90 637.7 432.2)">Bajada AA. LL.</text>
</g>
<g font-size="3.1">
<text x="743.3" y="484.6">ASESORIAS E INVERSIONES CONCHALI LTDA</text>
<text x="770.4" y="488.3">Propietario</text>
<text x="727.3" y="496.2">Propietario: Asesorias e Inversiones Conchali Ltda</text>
<text x="727.3" y="500">RUT: 78.796.070-7</text>
<text x="727.1" y="510.3">Dirección:</text>
<text x="727.1" y="514.1">Comuna:</text>
<text x="745" y="510.3">Plaza Pedro de Valdivia nº:2025</text>
<text x="745" y="514.1">Providencia</text>
<text x="727.1" y="521.6">Destino Solicitado: Restaurant</text>
<text x="727.1" y="517.8">rol:</text>
<text x="745.2" y="517.8">03228 - 012</text>
<text x="726.8" y="532.6">Contenido:</text>
<text x="726.8" y="536.3">-Elevaciones Norte y Sur</text>
<text x="726.8" y="540.1">- Corte A-A</text>
<text x="726.8" y="543.9">- Planta de Cubiertas</text>
<text x="730.7" y="566.2">Cristian Wrbka M.</text>
<text x="734.7" y="569.9">rol: 3-10885</text>
<text x="736" y="573.7">Arquitecto</text>
<text x="724.9" y="577.5">cwrbka@eieconsultores.cl</text>
</g>
<text font-size="2.5" x="504" y="535.6">5</text>
</svg>
